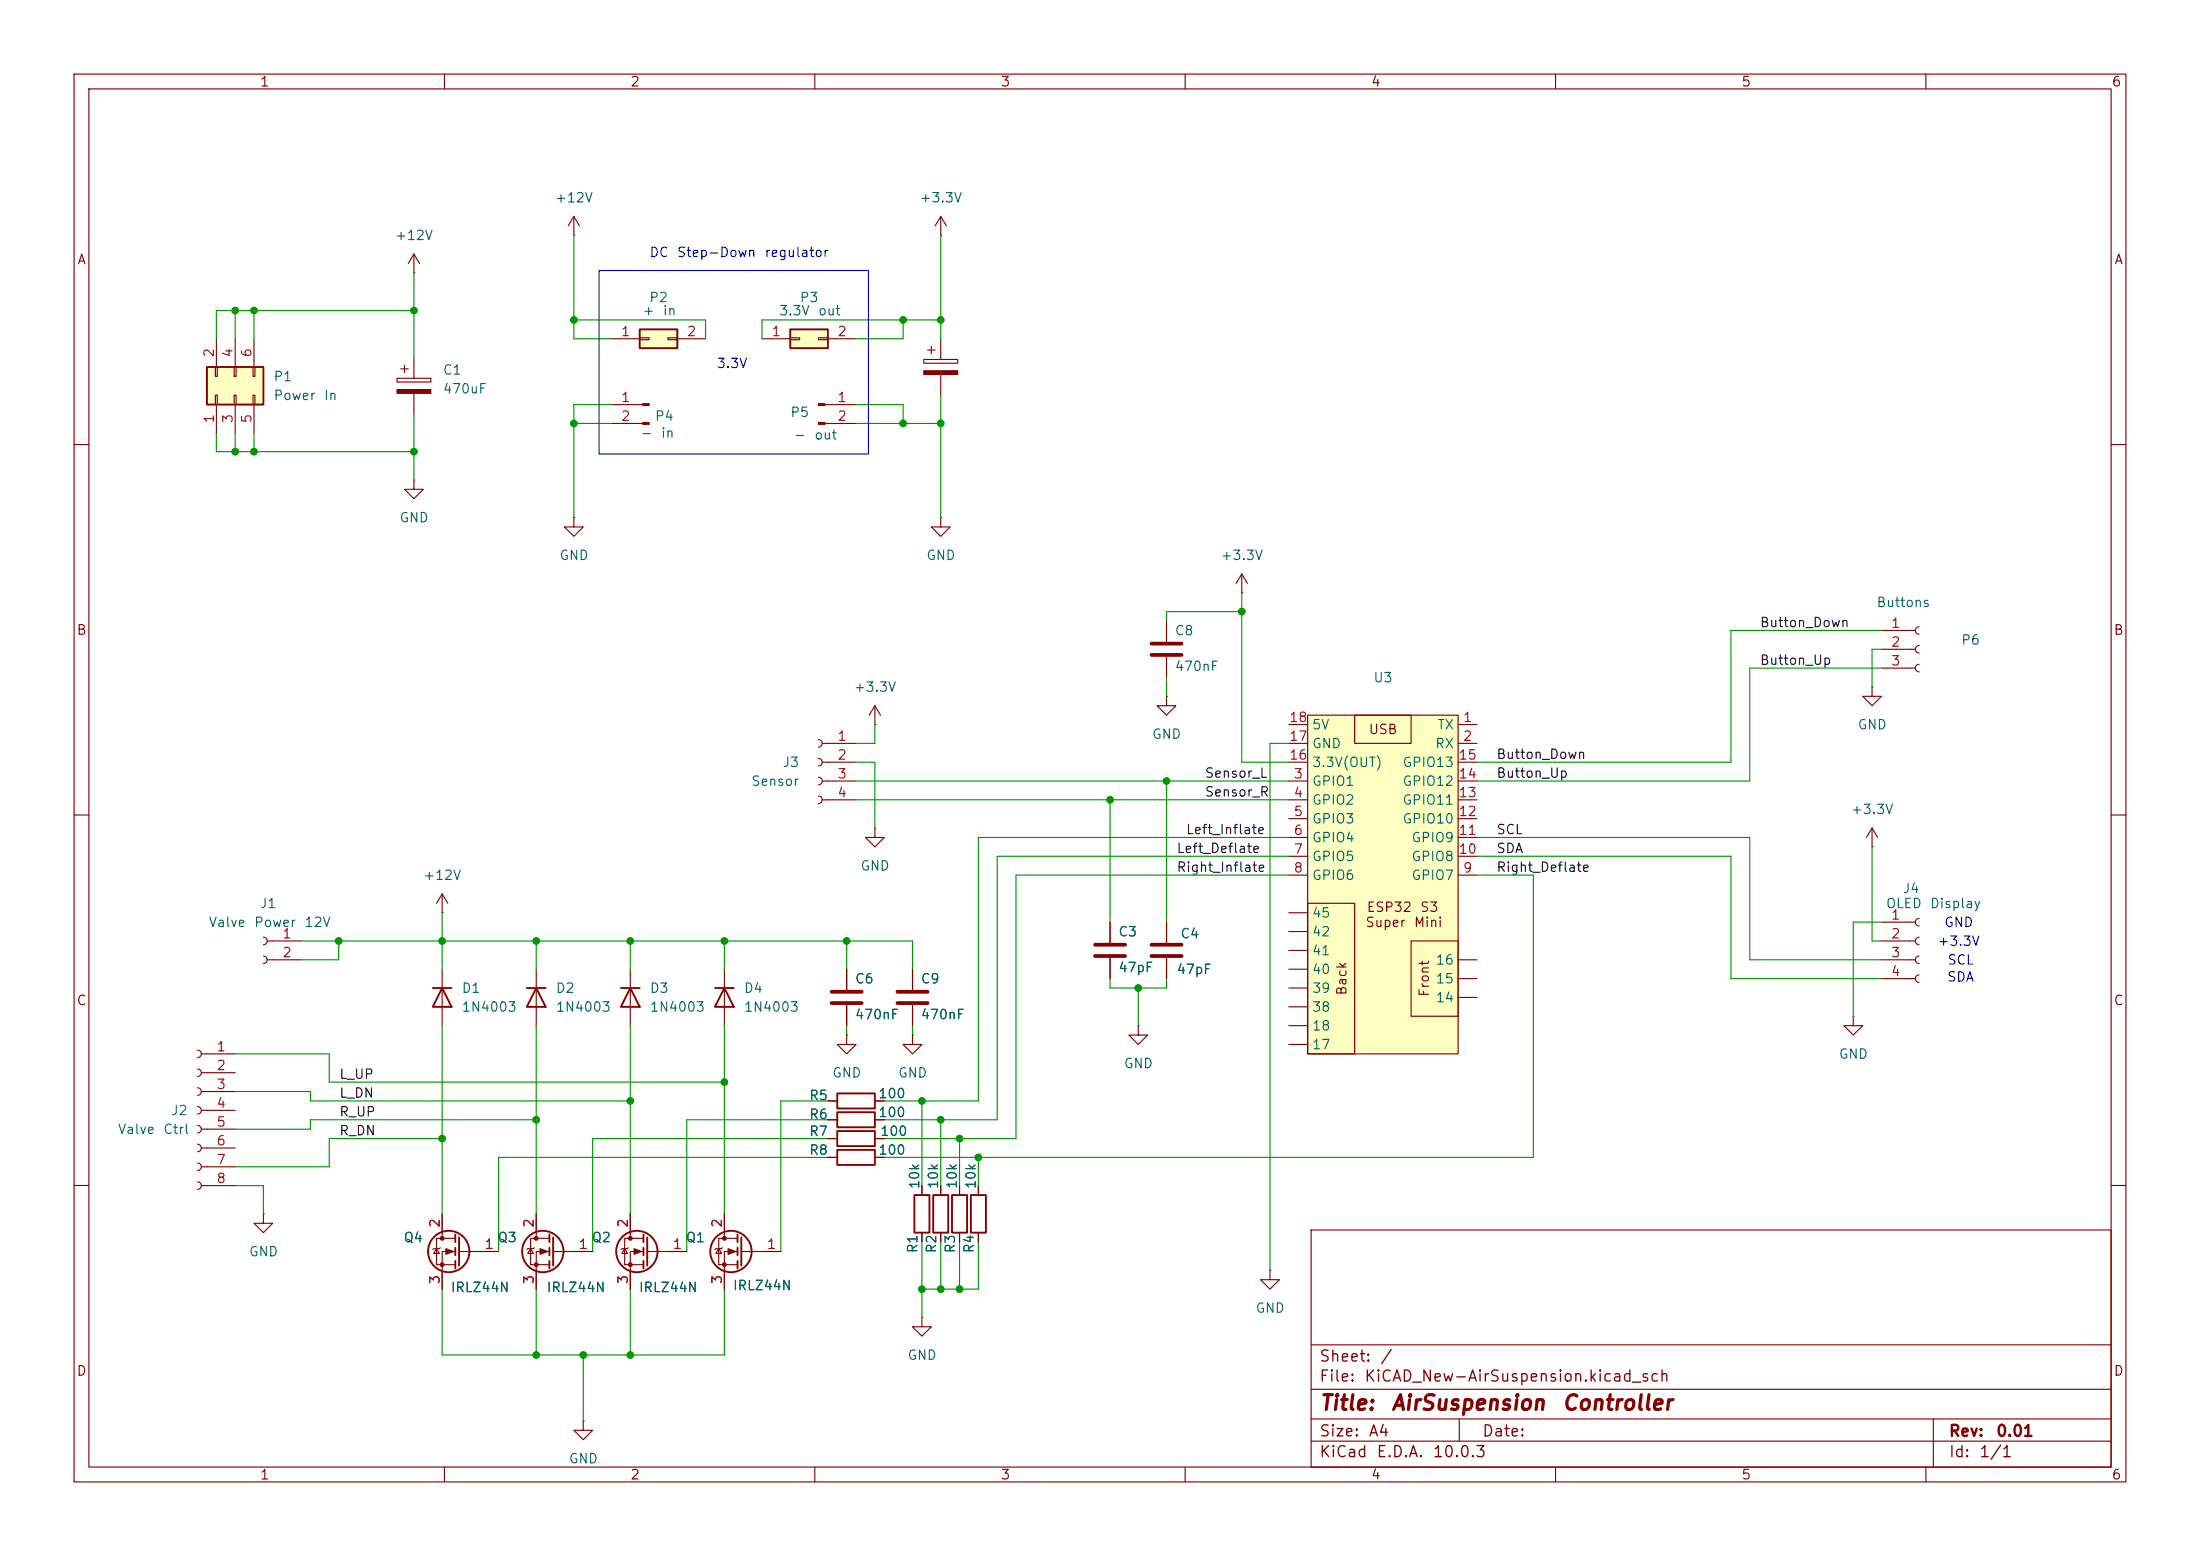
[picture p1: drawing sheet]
<svg xmlns="http://www.w3.org/2000/svg" width="297mm" height="210mm" viewBox="0 0 297 210" stroke-linecap="round" stroke-linejoin="round" font-family="sans-serif">
<g fill="none" stroke="#840000" stroke-width=".15">
<path d="M10 10h277v190h-277zM12 12h273v186h-273zM60 10v2M110 10v2M160 10v2M210 10v2M260 10v2M111.4 54.6h4.2M111.4 57.2h4.2M10 60h2M285 60h2M10 110h2"/>
<path d="M285 110h2M10 160h2M35.6 163.8v1.3h1.2l-1.2 1.3-1.3-1.3h1.3M35.6 163.8h.1M177 166h108v32h-108zM285 160h2M60 198v2M78.7 191.8v1.2h1.3l-1.3 1.3-1.2-1.3h1.2M78.7 191.8h.1M110 198v2M160 198v2M177 194.5h108"/>
<path d="M177 191.5h108M177 187.5h108M177 181.5h108M197 191.5v3M210 198v2M260 198v2M261 191.5v6.5"/>
</g>
<g fill="#840000" stroke="#840000" stroke-width=".15">
<path d="M110.5 54.5h.9v.2h-.9z"/>
<path d="M110.5 57h.9v.3h-.9z"/>
</g>
<path d="M86.4 44.5h5v2.5h-5z" fill="#ffffc2"/>
<path d="M86.4 44.5h5v2.5h-5z" fill="none" stroke="#840000" stroke-width=".25"/>
<path d="M82.5 45.7h3.9M82.5 54.6h4.3M82.5 57.2h4.3M86.4 45.6h1.2v.2h-1.2zM90.2 45.6h1.2v.2h-1.2zM91.4 45.7h3.8" fill="none" stroke="#840000" stroke-width=".15"/>
<g fill="#840000" stroke="#840000" stroke-width=".15">
<path d="M86.8 54.5h.8v.2h-.8z"/>
<path d="M86.8 57h.8v.3h-.8z"/>
</g>
<path d="M106.7 44.5h5.1v2.5h-5.1z" fill="#ffffc2"/>
<path d="M106.7 44.5h5.1v2.5h-5.1zM96.5 133.4h2.6M97.8 133.4l1.3 2.5h-2.6zM123.4 161.3h2.1v5.1h-2.1z" fill="none" stroke="#840000" stroke-width=".25"/>
<g fill="none" stroke="#840000" stroke-width=".15">
<path d="M102.9 45.7h3.8M106.7 45.6h1.2v.2h-1.2zM110.5 45.6h1.3v.2h-1.3zM111.8 45.7h3.8M167.6 77.5l-.7 1.2M167.6 77.5l.8 1.2M167.6 77.5v2.5M167.6 80h.1M97.8 130.8v7.6M26.7 141.7a.51 .51 0 0 1 .5 .5 .51 .51 0 0 1-.5 .5M26.7 144.3a.51 .51 0 0 1 .5 .5 .51 .51 0 0 1-.5 .5M26.7 146.8a.51 .51 0 0 1 .5 .5 .51 .51 0 0 1-.5 .5"/>
<path d="M26.7 149.4a.51 .51 0 0 1 .5 .5 .51 .51 0 0 1-.5 .5M26.7 151.9a.51 .51 0 0 1 .5 .5 .51 .51 0 0 1-.5 .5M26.7 154.4a.51 .51 0 0 1 .5 .5 .51 .51 0 0 1-.5 .5M26.7 157a.51 .51 0 0 1 .5 .5 .51 .51 0 0 1-.5 .5M26.7 159.5a.51 .51 0 0 1 .5 .5 .51 .51 0 0 1-.5 .5M27.2 142.2h4.5M27.2 144.8h4.5M27.2 147.3h4.5M27.2 149.9h4.5M27.2 152.4h4.5M27.2 154.9h4.5M27.2 157.5h4.5"/>
<path d="M27.2 160h4.5M124.5 160v1.3M124.5 166.4v1.2"/>
</g>
<path d="M27.9 49.5h7.7v5.1h-7.7z" fill="#ffffc2"/>
<g fill="none" stroke="#840000" stroke-width=".25">
<path d="M27.9 49.5h7.7v5.1h-7.7zM58.4 133.4h2.6M59.7 133.4l1.3 2.5h-2.6zM71.1 133.4h2.6M72.4 133.4l1.3 2.5h-2.6zM83.8 133.4h2.6M85.1 133.4l1.3 2.5h-2.6zM61.5 166.6v1M61.5 168.4v1M61.5 170.2v1M62 167v3.8M74.2 166.6v1"/>
<path d="M74.2 168.4v1M74.2 170.2v1M74.7 167v3.8M86.9 166.6v1M86.9 168.4v1M86.9 170.2v1M87.4 167v3.8M99.6 166.6v1M99.6 168.4v1M99.6 170.2v1M100.1 167v3.8M126 161.3h2v5.1h-2z"/>
<path d="M131.1 161.3h2v5.1h-2z"/>
<circle cx="60.6" cy="168.9" r="2.79"/>
<circle cx="73.3" cy="168.9" r="2.79"/>
<circle cx="86" cy="168.9" r="2.79"/>
<circle cx="98.7" cy="168.9" r="2.79"/>
</g>
<g fill="none" stroke="#840000" stroke-width=".15">
<path d="M55.9 36.8h.1M55.9 34.3l-.8 1.3M55.9 34.3l.7 1.3M55.9 34.3v2.5M77.5 31.8h.1M77.5 29.2l-.8 1.3M77.5 29.2l.7 1.3M77.5 29.2v2.6M127 31.8h.1M127 29.2l-.8 1.3M127 29.2l.8 1.3M127 29.2v2.6"/>
<path d="M29.1 53.3h.2v1.3h-.2zM29.1 49.5h.2v1.3h-.2zM29.2 45.7v3.8M29.2 54.6v3.8M31.6 53.3h.3v1.3h-.3zM31.6 49.5h.3v1.3h-.3zM31.7 45.7v3.8M31.7 54.6v3.8M34.2 53.3h.2v1.3h-.2zM34.2 49.5h.2v1.3h-.2zM34.3 45.7v3.8M34.3 54.6v3.8"/>
<path d="M53.6 51.1h4.6v.5h-4.6zM54.1 49.8h1M54.6 49.3v1M55.9 48.3v2.8M55.9 53.1v2.8M124.7 48.5h4.6v.5h-4.6zM125.2 47.2h1M125.7 46.7v1.1M127 45.7v2.8M127 50.5v2.8M55.9 64.8v1.2h1.2l-1.2 1.3-1.3-1.3h1.3M55.9 64.8h.1"/>
<path d="M77.5 69.9v1.2h1.2l-1.2 1.3-1.3-1.3h1.3M77.5 69.9h.1M127 69.9v1.2h1.3l-1.3 1.3-1.3-1.3h1.3M127 69.9h.1M157.5 94v1.3h1.2l-1.2 1.2-1.3-1.2h1.3M157.5 94h.1M157.5 83.8v2.8M157.5 88.6v2.8M118.1 111.8v1.2h1.3l-1.3 1.3-1.3-1.3h1.3M118.1 111.8h.1M35.6 126.5a.51 .51 0 0 1 .5 .5 .51 .51 0 0 1-.5 .5M35.6 129a.51 .51 0 0 1 .5 .5 .51 .51 0 0 1-.5 .5"/>
<path d="M36.1 127h4.5M36.1 129.5h4.5M59.7 123.2h.1M59.7 120.7v2.5M59.7 130.8v7.6M59.7 120.7l-.8 1.2M59.7 120.7l.8 1.2M72.4 130.8v7.6M85.1 130.8v7.6M114.3 130.8v2.8M114.3 135.6v2.8M123.2 130.8v2.8"/>
<path d="M123.2 135.6v2.8M149.9 124.5v2.8M149.9 129.3v2.8M153.7 138.4v1.3h1.2l-1.2 1.3-1.3-1.3h1.3M153.7 138.4h.1M157.5 124.5v2.8M157.5 129.3v2.8M58.9 168.5l.4 .7h-.8zM59.4 168.4l-.1 .1h-.8l-.1 .2M59.7 163.8v3.3M61.5 167.1h-2.6v3.6h2.6M61.5 168.9h-1.8v5.1"/>
<path d="M62 168.9h5.3M71.6 168.5l.4 .7h-.8zM72.1 168.4l-.1 .1h-.8l-.1 .2M72.4 163.8v3.3M74.2 167.1h-2.6v3.6h2.6M74.2 168.9h-1.8v5.1M74.7 168.9h5.3M84.3 168.5l.4 .7h-.8zM84.8 168.4l-.1 .1h-.8l-.1 .2M85.1 163.8v3.3M86.9 167.1h-2.6v3.6h2.6M86.9 168.9h-1.8v5.1"/>
<path d="M87.4 168.9h5.3M97 168.5l.4 .7h-.8zM97.5 168.4l-.1 .1h-.8l-.1 .2M97.8 163.8v3.3M99.6 167.1h-2.6v3.6h2.6M99.6 168.9h-1.8v5.1M100.1 168.9h5.3M124.5 177.8v1.3h1.2l-1.2 1.2-1.3-1.2h1.3M124.5 177.8h.1M127 160v1.3M127 166.4v1.2M132.1 160v1.3"/>
<path d="M132.1 166.4v1.2M171.4 171.5v1.2h1.3l-1.3 1.3-1.2-1.3h1.2M171.4 171.5h.1"/>
</g>
<g fill="#840000" stroke="#840000" stroke-width=".15">
<path d="M53.6 52.6h4.6v.5h-4.6z"/>
<path d="M60.2 168.5l1 .4-1 .4z"/>
<path d="M98.3 168.5l1 .4-1 .4z"/>
<path d="M124.7 50h4.6v.5h-4.6z"/>
<path d="M85.6 168.5l1 .4-1 .4z"/>
<path d="M72.9 168.5l1 .4-1 .4z"/>
<circle cx="59.7" cy="167.1" r=".25"/>
<circle cx="59.7" cy="170.7" r=".25"/>
<circle cx="97.8" cy="167.1" r=".25"/>
<circle cx="97.8" cy="170.7" r=".25"/>
<circle cx="85.1" cy="167.1" r=".25"/>
<circle cx="85.1" cy="170.7" r=".25"/>
<circle cx="72.4" cy="167.1" r=".25"/>
<circle cx="72.4" cy="170.7" r=".25"/>
</g>
<path d="M155.4 86.9h4.1M155.4 88.4h4.1M112.3 133.9h4M112.3 135.4h4M121.2 133.9h4M121.2 135.4h4M147.8 127.5h4.1M147.8 129h4.1M155.4 127.5h4.1M155.4 129h4.1" fill="none" stroke="#840000" stroke-width=".51"/>
<path d="M176.5 96.5h20.3v45.7h-20.3z" fill="#ffffc2"/>
<g fill="none" stroke="#840000" stroke-width=".15">
<path d="M110.5 99.8a.51 .51 0 0 1 .5 .5 .51 .51 0 0 1-.5 .5M118.1 97.8h.1M118.1 95.3l-.8 1.2M118.1 95.3l.8 1.2M118.1 95.3v2.5M174 97.8h2.5M176.5 96.5h20.3v45.7h-20.3zM182.9 96.5h7.6v3.8h-7.6zM196.8 97.8h2.6M252.7 92.7v1.3h1.3l-1.3 1.3-1.2-1.3h1.2M252.7 92.7h.1M254 85.1h4.6"/>
<path d="M254 87.6h4.6M254 90.2h4.6M259.1 84.6a.51 .51 0 0 0-.5 .5 .51 .51 0 0 0 .5 .5M259.1 87.1a.51 .51 0 0 0-.5 .5 .51 .51 0 0 0 .5 .5M259.1 89.7a.51 .51 0 0 0-.5 .5 .51 .51 0 0 0 .5 .5M110.5 102.4a.51 .51 0 0 1 .5 .5 .51 .51 0 0 1-.5 .5M110.5 104.9a.51 .51 0 0 1 .5 .5 .51 .51 0 0 1-.5 .5M110.5 107.4a.51 .51 0 0 1 .5 .6 .51 .51 0 0 1-.5 .5M111 100.3h4.6M111 105.4h4.6M111 108h4.6M111 102.9h4.6"/>
<path d="M174 100.3h2.5M174 105.4h2.5M174 108h2.5M174 110.5h2.5M174 113h2.5M174 115.6h2.5M174 118.1h2.5M174 102.9h2.5M196.8 100.3h2.6M196.8 105.4h2.6M196.8 108h2.6M196.8 110.5h2.6"/>
<path d="M196.8 113h2.6M196.8 115.6h2.6M196.8 118.1h2.6M196.8 102.9h2.6M252.7 114.3h.1M252.7 111.8l-.7 1.2M252.7 111.8l.8 1.2M252.7 111.8v2.5M114.3 139.7v1.3h1.3l-1.3 1.2-1.3-1.2h1.3M114.3 139.7h.1M114.3 130.8v2.8M114.3 135.6v2.8"/>
<path d="M123.2 139.7v1.3h1.3l-1.3 1.2-1.3-1.2h1.3M123.2 139.7h.1M123.2 130.8v2.8M123.2 135.6v2.8M149.9 124.5v2.8M149.9 129.3v2.8M157.5 124.5v2.8M157.5 129.3v2.8M174 123.2h2.5M174 125.7h2.5M174 128.3h2.5M174 130.8h2.5"/>
<path d="M174 133.4h2.5M174 135.9h2.5M174 138.4h2.5M176.5 121.9h6.4v20.3h-6.4zM190.5 127h6.3v10.2h-6.3zM196.8 129.5h2.6M196.8 132.1h2.6M196.8 134.6h2.6M250.2 137.2v1.2h1.3l-1.3 1.3-1.3-1.3h1.3M250.2 137.2h.1M254 129.5h4.6M254 132.1h4.6"/>
<path d="M254 124.5h4.6M254 127h4.6M259.1 124a.51 .51 0 0 0-.5 .5 .51 .51 0 0 0 .5 .5M259.1 126.5a.51 .51 0 0 0-.5 .5 .51 .51 0 0 0 .5 .5M259.1 129a.51 .51 0 0 0-.5 .5 .51 .51 0 0 0 .5 .5M259.1 131.6a.51 .51 0 0 0-.5 .5 .51 .51 0 0 0 .5 .5M111.8 151.1h1.2M111.8 153.7h1.2M111.8 148.6h1.2M111.8 156.2h1.2M118.1 151.1h1.3M118.1 153.7h1.3"/>
<path d="M118.1 148.6h1.3M118.1 156.2h1.3M174 141h2.5M59.7 163.8v2.6M59.7 171.5v2.5M64.8 168.9h2.5M72.4 163.8v2.6M72.4 171.5v2.5M77.5 168.9h2.5M85.1 163.8v2.6M85.1 171.5v2.5M90.2 168.9h2.5"/>
<path d="M97.8 163.8v2.6M97.8 171.5v2.5M102.9 168.9h2.5M124.5 160v1.3M124.5 166.4v1.2M127 160v1.3M127 166.4v1.2M129.5 160v1.3M129.5 166.4v1.2M132.1 160v1.3M132.1 166.4v1.2"/>
</g>
<path d="M113 150.1h5.1v2h-5.1zM113 152.7h5.1v2h-5.1zM113 147.6h5.1v2h-5.1zM113 155.2h5.1v2h-5.1zM128.5 161.3h2.1v5.1h-2.1z" fill="none" stroke="#840000" stroke-width=".25"/>
<g fill="none" stroke="#009600" stroke-width=".15">
<path d="M55.9 36.8v11.5M77.5 31.8v13.9h5M127 31.8v13.9M29.2 58.4v2.6h26.7M31.7 41.9v3.8M31.7 58.4v2.6M34.3 41.9v3.8M34.3 58.4v2.6M55.9 41.9h-26.7v3.8M55.9 55.9v8.9M77.5 57.2h5M77.5 43.2h17.7v2.5"/>
<path d="M82.5 54.6h-5v15.3M115.6 57.2h11.4M115.6 54.6h6.3v2.6M121.9 43.2v2.5h-6.3M127 53.3v16.6M127 43.2h-24.1v2.5M118.1 97.8v2.5h-2.5M157.5 91.4v2.6M167.6 82.6h-10.1v1.2M167.6 80v22.9h6.4M254 85.1h-20.3v17.8h-34.3M254 90.2h-17.8v15.2h-36.8"/>
<path d="M254 87.6h-1.3v5.1M115.6 108h58.4M115.6 102.9h2.5v8.9M115.6 105.4h58.4M149.9 108v16.5M157.5 105.4v19.1M174 118.1h-36.8v35.6h-17.8M174 115.6h-39.4v35.5h-15.2M174 113h-41.9v35.6h-12.7M174 100.3h-2.6v71.2M199.4 118.1h7.6v38.1h-87.6M199.4 113h36.8v16.5h17.8"/>
<path d="M199.4 115.6h34.3v16.5h20.3M252.7 114.3v12.7h1.3M40.6 127h82.6v3.8M45.7 127v2.5h-5.1M59.7 123.2v7.6M59.7 138.4v25.4M72.4 127v3.8M72.4 138.4v25.4M85.1 127v3.8M85.1 138.4v25.4M97.8 127v3.8M97.8 138.4v25.4"/>
<path d="M114.3 127v3.8M114.3 138.4v1.3M123.2 138.4v1.3M149.9 132.1v1.3h7.6v-1.3M153.7 133.4v5M254 124.5h-3.8v12.7M31.7 147.3h10.2v1.3h43.2M31.7 142.2h12.7v3.9h53.4M59.7 153.7h-15.3v3.8h-12.7M72.4 151.1h-30.5v1.3h-10.2M111.8 156.2h-44.5v12.7M111.8 153.7h-31.8v15.2"/>
<path d="M111.8 151.1h-19.1v17.8M111.8 148.6h-6.4v20.3M124.5 148.6v11.4M127 151.1v8.9M129.5 153.7v6.3M132.1 156.2v3.8M31.7 160h3.9v3.8M59.7 174v8.9h38.1v-8.9M72.4 174v8.9M85.1 174v8.9M124.5 167.6v10.2M127 167.6v6.4"/>
<path d="M129.5 167.6v6.4M132.1 167.6v6.4h-7.6M78.7 182.9v8.9"/>
</g>
<path d="M80.9 36.5h36.3v24.8h-36.3z" fill="none" stroke="#0000c2" stroke-width=".15"/>
<g fill="#009600" stroke="#009600" stroke-width=".14">
<circle cx="127" cy="43.2" r=".46"/>
<circle cx="121.9" cy="43.2" r=".46"/>
<circle cx="77.5" cy="43.2" r=".46"/>
<circle cx="127" cy="57.2" r=".46"/>
<circle cx="77.5" cy="57.2" r=".46"/>
<circle cx="121.9" cy="57.2" r=".46"/>
<circle cx="31.7" cy="61" r=".46"/>
<circle cx="55.9" cy="41.9" r=".46"/>
<circle cx="34.3" cy="41.9" r=".46"/>
<circle cx="34.3" cy="61" r=".46"/>
<circle cx="55.9" cy="61" r=".46"/>
<circle cx="31.7" cy="41.9" r=".46"/>
<circle cx="85.1" cy="182.9" r=".46"/>
<circle cx="72.4" cy="127" r=".46"/>
<circle cx="85.1" cy="127" r=".46"/>
<circle cx="97.8" cy="127" r=".46"/>
<circle cx="85.1" cy="148.6" r=".46"/>
<circle cx="72.4" cy="182.9" r=".46"/>
<circle cx="78.7" cy="182.9" r=".46"/>
<circle cx="72.4" cy="151.1" r=".46"/>
<circle cx="97.8" cy="146.1" r=".46"/>
<circle cx="59.7" cy="153.7" r=".46"/>
<circle cx="45.7" cy="127" r=".46"/>
<circle cx="59.7" cy="127" r=".46"/>
<circle cx="167.6" cy="82.6" r=".46"/>
<circle cx="157.5" cy="105.4" r=".46"/>
<circle cx="153.7" cy="133.4" r=".46"/>
<circle cx="124.5" cy="148.6" r=".46"/>
<circle cx="129.5" cy="174" r=".46"/>
<circle cx="132.1" cy="156.2" r=".46"/>
<circle cx="127" cy="174" r=".46"/>
<circle cx="124.5" cy="174" r=".46"/>
<circle cx="127" cy="151.1" r=".46"/>
<circle cx="129.5" cy="153.7" r=".46"/>
<circle cx="149.9" cy="108" r=".46"/>
<circle cx="114.3" cy="127" r=".46"/>
</g>
<g font-size="2" fill="#840000">
<text x="178" y="190.8">Title:</text>
<text x="187.7" y="190.8">AirSuspension</text>
<text x="210.8" y="190.8">Controller</text>
</g>
<g font-size="1.5" fill="#840000">
<text x="178" y="184.2">Sheet:</text>
<text x="186.2" y="184.2">/</text>
<text x="178" y="186.9">File:</text>
<text x="184.1" y="186.9">KiCAD_New-AirSuspension.kicad_sch</text>
<text x="178" y="197.1">KiCad</text>
<text x="178" y="194.3">Size:</text>
<text x="184.7" y="194.3">A4</text>
<text x="185.7" y="197.1">E.D.A.</text>
<text x="193.3" y="197.1">10.0.3</text>
<text x="200" y="194.3">Date:</text>
<text x="263" y="194.3">Rev:</text>
<text x="263" y="197.1">Id:</text>
<text x="267.1" y="197.1">1/1</text>
<text x="269.4" y="194.3">0.01</text>
</g>
<g font-size="1.3" fill="#840000">
<text x="35" y="12">1</text>
<text x="85" y="12">2</text>
<text x="135" y="12">3</text>
<text x="185" y="12">4</text>
<text x="235" y="12">5</text>
<text x="285" y="12">6</text>
<text x="10.3" y="36">A</text>
<text x="285.3" y="36">A</text>
<text x="10.3" y="86">B</text>
<text x="285.3" y="86">B</text>
<text x="184.7" y="99.4">USB</text>
<text x="184.2" y="125.4">Super</text>
<text x="184.4" y="123.4">ESP32</text>
<text x="190.8" y="125.4">Mini</text>
<text x="191.6" y="123.4">S3</text>
<text x="10.3" y="136">C</text>
<text x="182.1" y="134.4" transform="rotate(-90 182.1 134.4)">Back</text>
<text x="193.2" y="134.6" transform="rotate(-90 193.2 134.6)">Front</text>
<text x="285.3" y="136">C</text>
<text x="10.3" y="186">D</text>
<text x="285.3" y="186">D</text>
<text x="35" y="200">1</text>
<text x="85" y="200">2</text>
<text x="135" y="200">3</text>
<text x="185" y="200">4</text>
<text x="235" y="200">5</text>
<text x="285" y="200">6</text>
</g>
<g font-size="1.3" fill="#006464">
<text x="74.8" y="27.6">+12V</text>
<text x="124.1" y="27.6">+3.3V</text>
<text x="53.2" y="32.7">+12V</text>
<text x="87.6" y="41.1">P2</text>
<text x="107.9" y="41.1">P3</text>
<text x="86.7" y="42.9">+</text>
<text x="89.4" y="42.9">in</text>
<text x="105.1" y="42.9">3.3V</text>
<text x="110.3" y="42.9">out</text>
<text x="36.8" y="51.8">P1</text>
<text x="59.7" y="50.9">C1</text>
<text x="59.7" y="53.4">470uF</text>
<text x="36.8" y="54.3">Power</text>
<text x="43.6" y="54.3">In</text>
<text x="86.4" y="59.4">-</text>
<text x="88.3" y="57.1">P4</text>
<text x="89.1" y="59.4">in</text>
<text x="106.6" y="56.6">P5</text>
<text x="107.1" y="59.6">-</text>
<text x="109.8" y="59.6">out</text>
<text x="53.8" y="70.8">GND</text>
<text x="75.4" y="75.9">GND</text>
<text x="125" y="75.9">GND</text>
<text x="164.7" y="75.9">+3.3V</text>
<text x="253.2" y="82.3">Buttons</text>
<text x="158.5" y="86.1">C8</text>
<text x="264.7" y="87.3">P6</text>
<text x="115.2" y="93.7">+3.3V</text>
<text x="158.5" y="90.9">470nF</text>
<text x="185.3" y="92.4">U3</text>
<text x="155.4" y="100">GND</text>
<text x="177" y="101.3">GND</text>
<text x="177" y="98.8">5V</text>
<text x="193.7" y="101.3">RX</text>
<text x="194" y="98.8">TX</text>
<text x="250.7" y="98.8">GND</text>
<text x="101.3" y="106.4">Sensor</text>
<text x="105.6" y="103.8">J3</text>
<text x="177" y="106.4">GPIO1</text>
<text x="177" y="103.8">3.3V(OUT)</text>
<text x="189.2" y="106.4">GPIO12</text>
<text x="189.2" y="103.8">GPIO13</text>
<text x="177" y="108.9">GPIO2</text>
<text x="177" y="111.5">GPIO3</text>
<text x="189.2" y="111.5">GPIO10</text>
<text x="189.2" y="108.9">GPIO11</text>
<text x="249.8" y="110.2">+3.3V</text>
<text x="57" y="119.1">+12V</text>
<text x="116.1" y="117.8">GND</text>
<text x="177" y="114">GPIO4</text>
<text x="177" y="116.5">GPIO5</text>
<text x="177" y="119.1">GPIO6</text>
<text x="190.5" y="119.1">GPIO7</text>
<text x="190.5" y="116.5">GPIO8</text>
<text x="190.5" y="114">GPIO9</text>
<text x="28.1" y="125.4">Valve</text>
<text x="34.2" y="125.4">Power</text>
<text x="35" y="122.9">J1</text>
<text x="41" y="125.4">12V</text>
<text x="177" y="124.2">45</text>
<text x="254.5" y="122.9">OLED</text>
<text x="256.8" y="120.9">J4</text>
<text x="260.5" y="122.9">Display</text>
<text x="150.9" y="126.7">C3</text>
<text x="150.9" y="131.5">47pF</text>
<text x="158.8" y="131.8">47pF</text>
<text x="159.3" y="127">C4</text>
<text x="177" y="126.7">42</text>
<text x="177" y="129.2">41</text>
<text x="177" y="131.8">40</text>
<text x="193.7" y="130.5">16</text>
<text x="62.2" y="134.3">D1</text>
<text x="62.2" y="136.9">1N4003</text>
<text x="74.9" y="134.3">D2</text>
<text x="74.9" y="136.9">1N4003</text>
<text x="87.6" y="134.3">D3</text>
<text x="87.6" y="136.9">1N4003</text>
<text x="100.3" y="134.3">D4</text>
<text x="100.3" y="136.9">1N4003</text>
<text x="115.3" y="133.1">C6</text>
<text x="115.3" y="137.9">470nF</text>
<text x="124.2" y="133.1">C9</text>
<text x="124.2" y="137.9">470nF</text>
<text x="177" y="134.3">39</text>
<text x="177" y="136.9">38</text>
<text x="193.7" y="133.1">15</text>
<text x="193.7" y="135.6">14</text>
<text x="177" y="139.4">18</text>
<text x="177" y="141.9">17</text>
<text x="248.2" y="143.2">GND</text>
<text x="109.1" y="148.8">R5</text>
<text x="112.3" y="145.8">GND</text>
<text x="118.5" y="148.5">100</text>
<text x="121.2" y="145.8">GND</text>
<text x="151.6" y="144.5">GND</text>
<text x="15.8" y="153.4">Valve</text>
<text x="21.9" y="153.4">Ctrl</text>
<text x="23" y="150.8">J2</text>
<text x="109.1" y="151.3">R6</text>
<text x="109.1" y="153.6">R7</text>
<text x="118.5" y="151.1">100</text>
<text x="118.7" y="153.6">100</text>
<text x="109.1" y="156.2">R8</text>
<text x="118.5" y="156.2">100</text>
<text x="124.4" y="160.6" transform="rotate(-90 124.4 160.6)">10k</text>
<text x="127" y="160.6" transform="rotate(-90 127 160.6)">10k</text>
<text x="129.5" y="160.6" transform="rotate(-90 129.5 160.6)">10k</text>
<text x="132" y="160.6" transform="rotate(-90 132 160.6)">10k</text>
<text x="54.4" y="168">Q4</text>
<text x="67.1" y="168">Q3</text>
<text x="79.8" y="168">Q2</text>
<text x="92.5" y="168">Q1</text>
<text x="33.5" y="169.9">GND</text>
<text x="124.2" y="169.2" transform="rotate(-90 124.2 169.2)">R1</text>
<text x="126.7" y="169.2" transform="rotate(-90 126.7 169.2)">R2</text>
<text x="129.2" y="169.2" transform="rotate(-90 129.2 169.2)">R3</text>
<text x="131.8" y="169.2" transform="rotate(-90 131.8 169.2)">R4</text>
<text x="60.8" y="174.7">IRLZ44N</text>
<text x="73.7" y="174.7">IRLZ44N</text>
<text x="86.2" y="174.7">IRLZ44N</text>
<text x="98.9" y="174.5">IRLZ44N</text>
<text x="169.4" y="177.5">GND</text>
<text x="122.4" y="183.9">GND</text>
<text x="76.7" y="197.8">GND</text>
</g>
<g font-size="1.3" fill="#0000c2">
<text x="87.6" y="35">DC</text>
<text x="91.3" y="35">Step-Down</text>
<text x="103.1" y="35">regulator</text>
<text x="96.6" y="50">3.3V</text>
<text x="262.4" y="125.4">GND</text>
<text x="261.5" y="128">+3.3V</text>
<text x="262.8" y="130.5">SCL</text>
<text x="262.8" y="132.8">SDA</text>
</g>
<g font-size="1.3" fill="#a90000">
<text x="83.7" y="45.7">1</text>
<text x="92.6" y="45.7">2</text>
<text x="104.1" y="45.7">1</text>
<text x="113" y="45.7">2</text>
<text x="29.2" y="48.3" transform="rotate(-90 29.2 48.3)">2</text>
<text x="31.7" y="48.3" transform="rotate(-90 31.7 48.3)">4</text>
<text x="34.3" y="48.3" transform="rotate(-90 34.3 48.3)">6</text>
<text x="29.2" y="57.2" transform="rotate(-90 29.2 57.2)">1</text>
<text x="31.7" y="57.2" transform="rotate(-90 31.7 57.2)">3</text>
<text x="34.3" y="57.2" transform="rotate(-90 34.3 57.2)">5</text>
<text x="83.7" y="54.6">1</text>
<text x="83.7" y="57.1">2</text>
<text x="113" y="54.6">1</text>
<text x="113" y="57.1">2</text>
<text x="255.2" y="85.1">1</text>
<text x="255.2" y="87.6">2</text>
<text x="255.2" y="90.1">3</text>
<text x="113" y="100.3">1</text>
<text x="173.9" y="100.3">17</text>
<text x="173.9" y="97.8">18</text>
<text x="197.4" y="97.8">1</text>
<text x="197.4" y="100.3">2</text>
<text x="113" y="102.8">2</text>
<text x="113" y="105.4">3</text>
<text x="113" y="107.9">4</text>
<text x="173.9" y="102.8">16</text>
<text x="174.6" y="105.4">3</text>
<text x="174.6" y="107.9">4</text>
<text x="196.8" y="107.9">13</text>
<text x="196.8" y="105.4">14</text>
<text x="196.8" y="102.8">15</text>
<text x="174.6" y="110.5">5</text>
<text x="174.6" y="113">6</text>
<text x="196.8" y="113">11</text>
<text x="196.8" y="110.5">12</text>
<text x="174.6" y="115.5">7</text>
<text x="174.6" y="118.1">8</text>
<text x="196.8" y="115.5">10</text>
<text x="197.4" y="118.1">9</text>
<text x="255.2" y="124.4">1</text>
<text x="38" y="127">1</text>
<text x="38" y="129.5">2</text>
<text x="255.2" y="127">2</text>
<text x="255.2" y="129.5">3</text>
<text x="255.2" y="132.1">4</text>
<text x="29.1" y="142.2">1</text>
<text x="29.1" y="144.8">2</text>
<text x="29.1" y="147.3">3</text>
<text x="29.1" y="149.8">4</text>
<text x="29.1" y="152.4">5</text>
<text x="29.1" y="154.9">6</text>
<text x="29.1" y="157.5">7</text>
<text x="29.1" y="160">8</text>
<text x="59.7" y="165.8" transform="rotate(-90 59.7 165.8)">2</text>
<text x="72.4" y="165.8" transform="rotate(-90 72.4 165.8)">2</text>
<text x="85.1" y="165.8" transform="rotate(-90 85.1 165.8)">2</text>
<text x="97.8" y="165.8" transform="rotate(-90 97.8 165.8)">2</text>
<text x="59.7" y="173.4" transform="rotate(-90 59.7 173.4)">3</text>
<text x="65.3" y="168.9">1</text>
<text x="72.4" y="173.4" transform="rotate(-90 72.4 173.4)">3</text>
<text x="78" y="168.9">1</text>
<text x="85.1" y="173.4" transform="rotate(-90 85.1 173.4)">3</text>
<text x="90.7" y="168.9">1</text>
<text x="97.8" y="173.4" transform="rotate(-90 97.8 173.4)">3</text>
<text x="103.4" y="168.9">1</text>
</g>
<g font-size="1.3" fill="#0f0f0f">
<text x="237.5" y="85">Button_Down</text>
<text x="237.5" y="90">Button_Up</text>
<text x="162.6" y="105.3">Sensor_L</text>
<text x="162.6" y="107.8">Sensor_R</text>
<text x="201.9" y="102.7">Button_Down</text>
<text x="201.9" y="105.3">Button_Up</text>
<text x="160" y="112.9">Left_Inflate</text>
<text x="201.9" y="112.9">SCL</text>
<text x="158.7" y="118">Right_Inflate</text>
<text x="158.7" y="115.4">Left_Deflate</text>
<text x="201.9" y="118">Right_Deflate</text>
<text x="201.9" y="115.4">SDA</text>
<text x="45.7" y="148.5">L_DN</text>
<text x="45.7" y="145.9">L_UP</text>
<text x="45.7" y="153.5">R_DN</text>
<text x="45.7" y="151">R_UP</text>
</g>
</svg>
